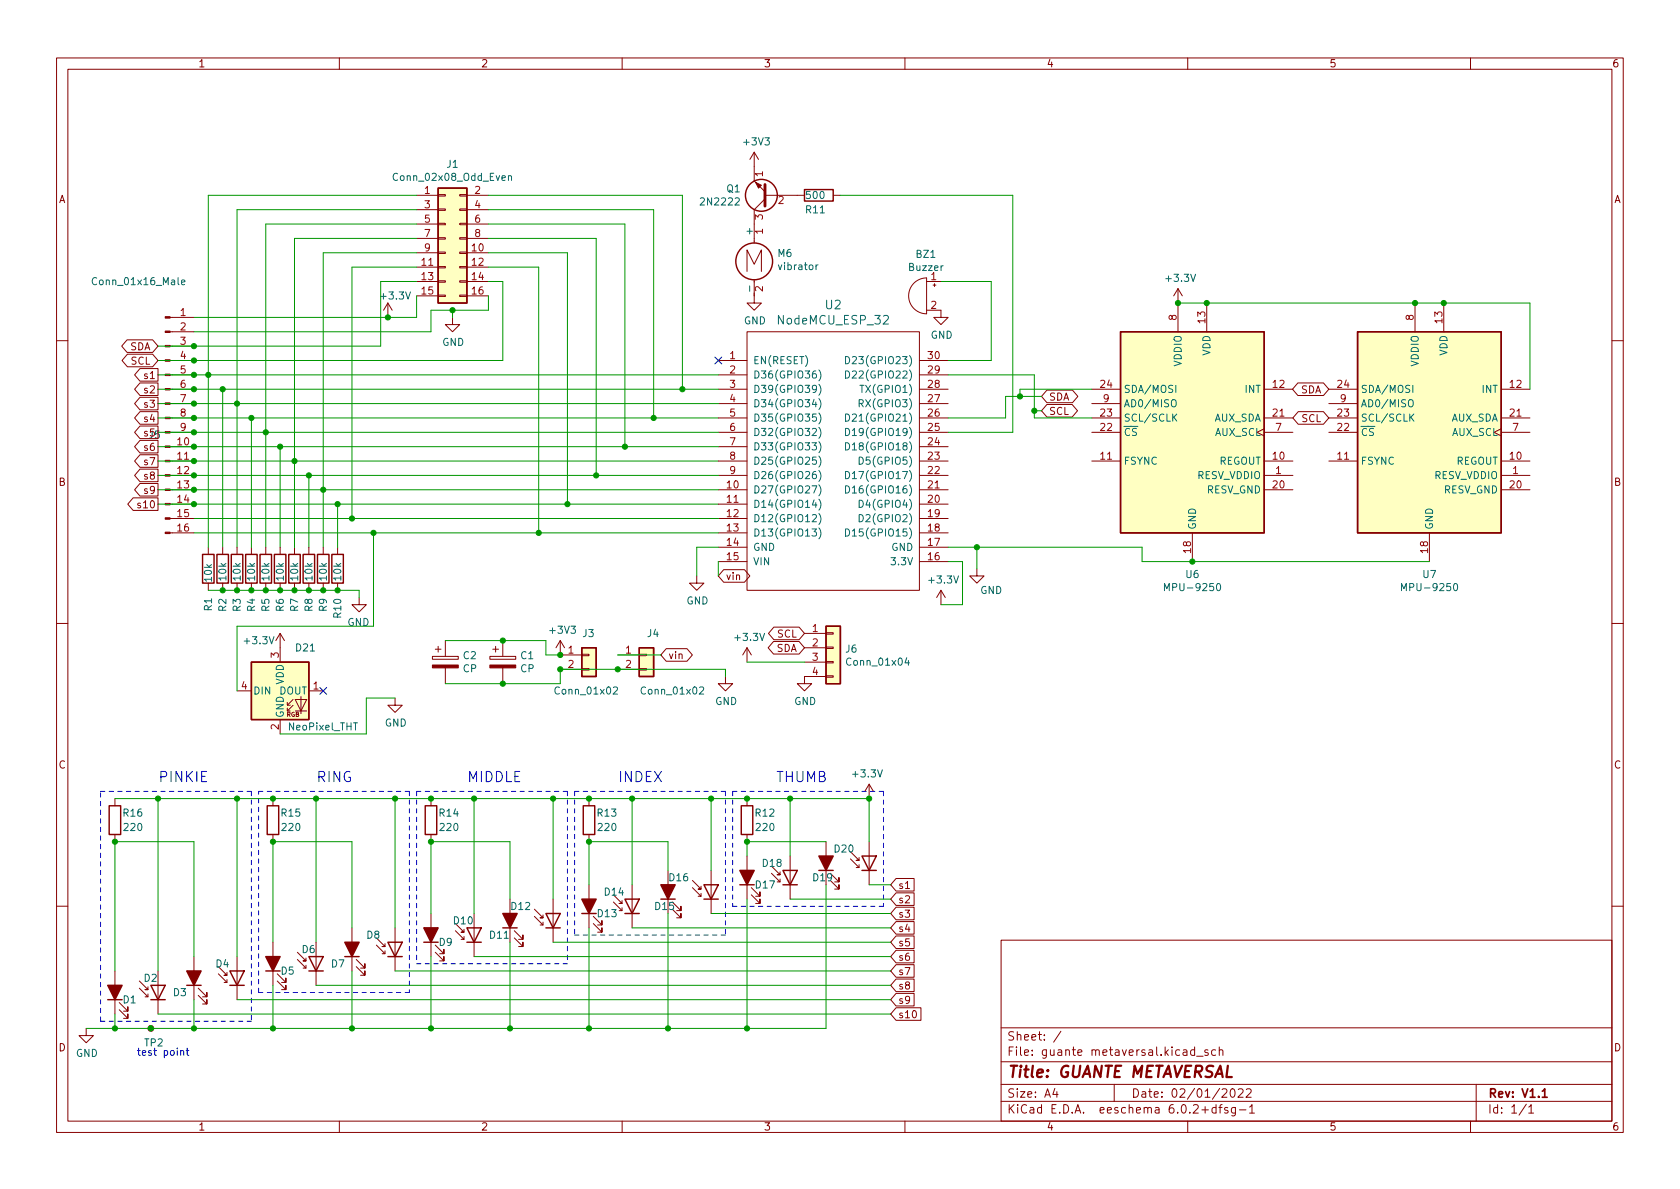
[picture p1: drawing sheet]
<svg xmlns="http://www.w3.org/2000/svg" width="297mm" height="210mm" viewBox="0 0 297 210" stroke-linecap="round" stroke-linejoin="round" font-family="sans-serif">
<g fill="none" stroke="#840000" stroke-width=".18">
<path d="M10 10.2h277v190.1h-277zM12 12.2h273v186.1h-273zM60 10.2v2M110 10.2v2M160 10.2v2M210 10.2v2M260 10.2v2M73.7 34.5h3.8M73.7 37.1h3.8M73.7 39.6h3.8M77.5 39.5h1.2v.2h-1.2zM77.5 37h1.2v.2h-1.2z"/>
<path d="M77.5 34.4h1.2v.3h-1.2zM81.3 39.5h1.2v.2h-1.2zM81.3 37h1.2v.2h-1.2zM81.3 34.4h1.2v.3h-1.2zM82.5 34.5h3.9M82.5 37.1h3.9M82.5 39.6h3.9M133.3 26.9v5.1l2 1.9M133.3 26.9l-.7 1.3M133.3 26.9l.8 1.3M135.3 34.5h6.9M135.3 35.2l-2 1.9v5.9"/>
<path d="M147.3 34.5h1.3M30.1 58.7h4.2M30.1 56.1h4.2M68.6 53.6l-.8 1.3M68.6 53.6v2.5M68.6 53.6l.7 1.3M73.7 49.8h3.8M73.7 44.7h3.8M73.7 47.2h3.8M73.7 52.3h3.8M73.7 42.2h3.8M77.5 52.2h1.2v.2h-1.2z"/>
<path d="M77.5 49.7h1.2v.2h-1.2zM77.5 47.1h1.2v.3h-1.2zM77.5 44.6h1.2v.2h-1.2zM77.5 42h1.2v.3h-1.2zM80 56.1v1.3h1.3l-1.3 1.3-1.3-1.3h1.3M81.3 52.2h1.2v.2h-1.2zM81.3 49.7h1.2v.2h-1.2zM81.3 47.1h1.2v.3h-1.2zM81.3 44.6h1.2v.2h-1.2zM81.3 42h1.2v.3h-1.2zM82.5 49.8h3.9M82.5 44.7h3.9"/>
<path d="M82.5 47.2h3.9M82.5 52.3h3.9M82.5 42.2h3.9M132.1 58.7h30.5v45.7h-30.5zM132.1 48v-3.8l1.2 2.5 1.3-2.5v3.8M133.3 49.5v4.1h1.3l-1.3 1.3-1.2-1.3h1.2M161.6 50.1a3.2 3.2 0 0 1 2.2-1v6.4a3.2 3.2 0 0 1-2.9-2 3.2 3.2 0 0 1 .7-3.4zM163.8 54.9h2.6v1.2h1.2l-1.2 1.3-1.3-1.3h1.3M163.8 49.8h2.6M165 50.4h.5M165.2 50.2v.5M208.3 51v7.7"/>
<path d="M208.3 51l-.8 1.3M208.3 51l.7 1.3M213.4 53.6v5.1M250.2 53.6v5.1M255.3 53.6v5.1M10 60.2h2M22.5 60.1h4.5l.9 1.1-.9 1.1h-4.5l-1-1.1zM22.5 62.6h4.5l.9 1.1-.9 1.2h-4.5l-.9-1.2zM24.7 77.9h3.2v2.2h-3.2l-.9-1.1zM24.7 72.8h3.2v2.2h-3.2l-.9-1.1zM24.7 65.2h3.2v2.2h-3.2l-.9-1.1zM24.7 67.7h3.2v2.2h-3.2l-.9-1.1z"/>
<path d="M24.7 75.3h3.2v2.3h-3.2l-.9-1.2zM24.7 70.3h3.2v2.2h-3.2l-.9-1.1zM30.1 68.8h4.2M30.1 73.9h4.2M30.1 76.4h4.2M30.1 71.4h4.2M30.1 79h4.2M30.1 66.3h4.2M30.1 63.7h4.2M30.1 61.2h4.2M127 68.8h5.1M127 73.9h5.1"/>
<path d="M127 76.4h5.1M127 71.4h5.1M127 79h5.1M127 66.3h5.1M127 63.7h5.1M162.6 68.8h5M162.6 73.9h5M162.6 76.4h5M162.6 71.4h5M162.6 79h5M162.6 66.3h5M162.6 63.7h5"/>
<path d="M185.1 71.5h4.5l.9 1.1-.9 1.1h-4.5l-1-1.1zM185.1 69h4.5l1 1.1-1 1.1h-4.5l-1-1.1zM193 68.8h5.1M193 73.9h5.1M193 76.4h5.1M193 71.4h5.1M223.5 75.8l-1.3 .6 1.3 .7M223.5 68.8h5.1M223.5 73.9h5.1M223.5 76.4h5.1M229.5 67.7h4.5l.9 1.1-.9 1.1h-4.5l-1-1.1zM229.5 72.8h4.5l.9 1.1-.9 1.1h-4.5l-.9-1.1z"/>
<path d="M234.9 68.8h5.1M234.9 73.9h5.1M234.9 76.4h5.1M234.9 71.4h5.1M265.4 75.8l-1.2 .6 1.2 .7M265.4 68.8h5.1M265.4 73.9h5.1M265.4 76.4h5.1M285 60.2h2M23.5 88h4.4v2.3h-4.4l-.9-1.2zM24.7 85.5h3.2v2.2h-3.2l-.9-1.1zM24.7 80.4h3.2v2.2h-3.2l-.9-1.1z"/>
<path d="M24.7 83h3.2v2.2h-3.2l-.9-1.1zM30.1 84.1h4.2M30.1 81.5h4.2M30.1 86.6h4.2M30.1 94.2h4.2M30.1 91.7h4.2M30.1 89.1h4.2M36.8 96.8v1.2M39.4 96.8v1.2M41.9 96.8v1.2M44.4 96.8v1.2M47 96.8v1.2"/>
<path d="M49.5 96.8v1.2M52.1 96.8v1.2M54.6 96.8v1.2M57.1 96.8v1.2M59.7 96.8v1.2M127 84.1h5.1M127 81.5h5.1M127 86.6h5.1M127 94.2h5.1M127 91.7h5.1M127 89.1h5.1M127 96.8h5.1"/>
<path d="M127 99.3h5.1M162.6 84.1h5M162.6 81.5h5M162.6 86.6h5M162.6 94.2h5M162.6 91.7h5M162.6 89.1h5M162.6 96.8h5M162.6 99.3h5M193 81.5h5.1M210.8 94.2v5.1M223.5 84.1h5.1"/>
<path d="M223.5 81.5h5.1M223.5 86.6h5.1M234.9 81.5h5.1M252.7 94.2v5.1M265.4 84.1h5.1M265.4 81.5h5.1M265.4 86.6h5.1M10 110.2h2M36.8 103.1v1.3M39.4 103.1v1.3M41.9 103.1v1.3M44.4 103.1v1.3"/>
<path d="M47 103.1v1.3M49.5 103.1v1.3M49.5 112v5.1M49.5 112l-.7 1.3M49.5 112l.8 1.3M52.1 103.1v1.3M54.6 103.1v1.3M57.1 103.1v1.3M59.7 103.1v1.3M63.5 105.7v1.2h-1.3l1.3 1.3 1.3-1.3h-1.3M76.5 116.1h4.5v.5h-4.5zM77 114.8h1"/>
<path d="M77.5 114.3v1M78.7 113.3v2.8M78.7 118.1v2.8M86.6 116.1h4.6v.5h-4.6zM87.1 114.8h1M87.6 114.3v1M88.9 113.3v2.8M88.9 118.1v2.8M99.1 113.3v2.5h3.8M99.1 118.4h3.8M99.1 113.3l-.8 1.2M99.1 113.3l.7 1.2"/>
<path d="M102.9 118.2h1.2v.3h-1.2zM102.9 115.7h1.2v.2h-1.2zM109.2 115.8h3.8M109.2 118.4h3.8M113 118.2h1.3v.3h-1.3zM113 115.7h1.3v.2h-1.3zM117.8 114.7h3.7l.9 1.1-.9 1.1h-3.7l-1-1.1zM123.2 101.8v1.3h1.3l-1.3 1.3-1.3-1.3h1.3M128 100.7h3.6l1 1.1-1 1.2h-3.6l-1-1.2zM128.3 119.6v1.3h1.2l-1.2 1.3-1.3-1.3h1.3M132.1 114.5l-.8 1.3M132.1 114.5v2.6"/>
<path d="M132.1 114.5l.7 1.3M136.8 113.4h4.5l.9 1.1-.9 1.2h-4.5l-1-1.2zM136.8 110.9h4.5l.9 1.1-.9 1.1h-4.5l-.9-1.1zM142.2 112h3.8M142.2 114.5h3.8M142.2 117.1h3.8M146 119.5h1.3v.3h-1.3zM146 117h1.3v.2h-1.3zM146 114.4h1.3v.3h-1.3zM146 111.9h1.3v.2h-1.3zM146 119.6h-3.8v1.3h1.3l-1.3 1.3-1.2-1.3h1.2M166.4 104.4l-.8 1.3"/>
<path d="M166.4 104.4v2.5M166.4 104.4l.7 1.3M172.7 100.6v1.2h1.3l-1.3 1.3-1.3-1.3h1.3M285 110.2h2M41.9 122.2h2.5M49.5 127.2v2.6M50.8 124.7h.5M51.8 124.7l-1 1v-.5M51.8 123.7l-1 1v-.5M52.2 123.7h2l-1 2zM52.2 125.7h2M53.2 123.2v3"/>
<path d="M54.6 122.2h2.5M69.8 123.4v1.3h1.3l-1.3 1.3-1.2-1.3h1.2M153.7 138.7v2.5M153.7 138.7l.7 1.2M153.7 138.7l-.8 1.2M20.3 141.2v1.3M20.3 147.6v1.2M48.3 141.2v1.3M48.3 147.6v1.2M76.2 141.2v1.3M76.2 147.6v1.2M90.2 159v7.6"/>
<path d="M97.8 159v7.6M104.1 141.2v1.3M104.1 147.6v1.2M104.1 156.5v7.6M108.5 159.5l1.5 1.5h-.5M108.5 158.2l1.5 1.6h-.5h.5v-.5M111.8 156.5v7.6M118.1 153.9v7.6M118.9 159.5l1.5 1.5v-.7v.7h-.8M122.4 157l1.6 1.5h-.6M122.4 155.7l1.6 1.5h-.6h.6v-.5M124 158v.5"/>
<path d="M125.7 153.9v7.6M132.1 141.2v1.3M132.1 147.6v1.2M132.1 151.4v7.6M132.8 158.2l1.6 1.6v-.8v.8h-.8M132.8 157l1.6 1.5v-.8v.8h-.8M136.4 154.4l1.5 1.6h-.5M136.4 153.2l1.5 1.5h-.5h.5v-.5M137.9 155.4v.6M139.7 151.4v7.6M146 148.8v7.7M146.8 155.7l1.5 1.5v-.7v.7h-.7"/>
<path d="M146.8 154.4l1.5 1.6v-.8v.8h-.7M150.4 151.9l1.5 1.5h-.5M150.4 150.6l1.5 1.5h-.5h.5v-.5M151.9 152.9v.5M153.7 148.8v7.7M158.4 157.9h3.2v2.2h-3.2l-.9-1.1zM158.4 155.3h3.2v2.3h-3.2l-.9-1.1zM10 160.2h2M20.3 171.7v7.6M21.1 178.6l1.5 1.5v-.8v.8h-.8M21.1 177.3l1.5 1.5v-.8v.8h-.8M24.6 174.7l1.6 1.6h-.5"/>
<path d="M24.6 173.5l1.6 1.5h-.5h.5v-.5M26.2 175.8v.5M27.9 171.7v7.6M34.3 169.2v7.6M35.1 176l1.5 1.5v-.7v.7h-.8M35.1 174.7l1.5 1.6v-.8v.8h-.8M38.6 172.2l1.5 1.5h-.5M38.6 170.9l1.5 1.6h-.5h.5v-.5M40.1 173.2v.5M41.9 169.2v7.6M48.3 166.6v7.6M49 173.5l1.5 1.5v-.8v.8h-.7"/>
<path d="M49 172.2l1.5 1.5v-.7v.7h-.7M52.6 169.7l1.5 1.5h-.5M52.6 168.4l1.5 1.5h-.5h.5v-.5M54.1 170.7v.5M55.9 166.6v7.6M62.2 164.1v7.6M63 170.9l1.5 1.6v-.8v.8h-.7M63 169.7l1.5 1.5v-.8v.8h-.7M66.5 167.1l1.6 1.6h-.5M66.5 165.9l1.6 1.5h-.5h.5v-.5M68.1 168.1v.6M69.8 164.1v7.6"/>
<path d="M76.2 161.5v7.7M77 168.4l1.5 1.5v-.7v.7h-.8M77 167.1l1.5 1.6v-.8v.8h-.8M80.5 164.6l1.5 1.5h-.5M80.5 163.3l1.5 1.5h-.5h.5v-.5M82 165.6v.5M83.8 161.5v7.7M90.9 165.9l1.6 1.5v-.8v.8h-.8M90.9 164.6l1.6 1.5v-.8v.8h-.8M94.5 162l1.5 1.6h-.5M94.5 160.8l1.5 1.5h-.5h.5v-.5M96 163.1v.5"/>
<path d="M104.9 163.3l1.5 1.5v-.7v.7h-.7M104.9 162l1.5 1.6v-.8v.8h-.7M110 160.5v.5M118.9 160.8l1.5 1.5v-.8v.8h-.8M158.4 165.5h3.2v2.2h-3.2l-.9-1.1zM158.4 163h3.2v2.2h-3.2l-.9-1.1zM158.4 168h3.2v2.3h-3.2l-.9-1.1zM158.4 160.4h3.2v2.2h-3.2l-.9-1.1zM158.4 178.2h4.4v2.2h-4.4l-.9-1.1zM158.4 170.6h3.2v2.2h-3.2l-.9-1.1zM158.4 173.1h3.2v2.2h-3.2l-.9-1.1zM158.4 175.7h3.2v2.2h-3.2l-.9-1.1z"/>
<path d="M177 166.3h108v32h-108zM285 160.2h2M15.2 181.9v1.2h1.3l-1.3 1.3-1.2-1.3h1.2M26.7 181.9h.1M60 198.3v2M110 198.3v2M160 198.3v2M177 194.8h108M177 191.8h108M177 187.8h108M177 181.8h108M186.5 192.5l-.4 1h1"/>
<path d="M186.9 193v1M187.6 182.4l-1.3 1.9M197 191.8v3M210 198.3v2M211.2 185.7l-.4-.1-.3 .3v.4l.1 .3h.6M211.2 185.1v1.5M211.6 186.8h1.1M213.6 185.7l-.4-.1-.2 .2 .1 .3 .5 .1v.4h-.6M214.9 185.7l-.4-.1-.3 .3v.4l.2 .3h.5M215 195.9l-.4-.1-.3 .3v.4l.1 .3h.6M215 195.3v1.5M215.5 195.8h.6"/>
<path d="M215.6 185.8l.2-.2 .3 .1 .1 .9M215.6 185.1v1.5M216.1 192.7l.5-.2 .3 .2v.3l-.9 1h.9M216.1 195.3l-.4 .2v1.3M217.1 195.9l-.4-.1-.2 .2 .1 .3 .5 .1v.4h-.6M217.7 192.6l.2-.1a.81 .81 0 0 1 .5 .7 .81 .81 0 0 1-.3 .8h-.1a.81 .81 0 0 1-.6-.6 .81 .81 0 0 1 .3-.8zM218.4 195.8v1.2l-.3 .3h-.3M218.4 195.9l-.4-.1-.3 .3v.4l.2 .3h.5M218.9 192.7l.6-.2 .2 .2 .1 .3-.9 1h.9M219.1 196.3h1.2M220.4 192.7l.5-.2 .2 .2 .1 .3-.9 1h.9M220.9 195.8l.5-.5v1.5"/>
<path d="M220.9 196.8h.9M260 198.3v2M261 191.8v6.5M269.9 195.3l-1.3 1.9M270.3 195.8l.4-.5v1.5M270.3 196.8h.9"/>
<circle cx="26.7" cy="181.9" r=".51"/>
</g>
<path d="M272.7 193l.4-.5v1.5M272.7 194h.9" fill="none" stroke="#840000" stroke-width=".3"/>
<g fill="#ffffc2" stroke="#ffffc2" stroke-width=".18">
<path d="M113 114.5h2.6v5.1h-2.6z"/>
<path d="M240 58.7h25.4v35.5h-25.4z"/>
<path d="M198.1 58.7h25.4v35.5h-25.4z"/>
<path d="M102.9 114.5h2.5v5.1h-2.5z"/>
<path d="M44.4 117.1h10.2v10.1h-10.2z"/>
<path d="M77.5 33.3h5v20.3h-5z"/>
<path d="M146 110.7h2.6v10.2h-2.6z"/>
</g>
<g fill="none" stroke="#840000" stroke-width=".25">
<path d="M77.5 33.3h5v20.3h-5zM142.2 33.5h5.1v2.1h-5.1zM198.1 58.7h25.4v35.5h-25.4zM240 58.7h25.4v35.5h-25.4zM35.8 98h2v5.1h-2zM38.4 98h2v5.1h-2zM40.9 98h2v5.1h-2zM43.4 98h2.1v5.1h-2.1zM46 98h2v5.1h-2zM48.5 98h2v5.1h-2zM51.1 98h2v5.1h-2zM53.6 98h2v5.1h-2z"/>
<path d="M56.1 98h2.1v5.1h-2.1zM58.7 98h2v5.1h-2zM44.4 117.1h10.2v10.1h-10.2zM102.9 114.5h2.5v5.1h-2.5zM113 114.5h2.6v5.1h-2.6zM146 110.7h2.6v10.2h-2.6zM19.3 142.5h2v5.1h-2zM47.2 142.5h2.1v5.1h-2.1zM75.2 142.5h2v5.1h-2zM103.1 142.5h2.1v5.1h-2.1zM110.5 159h2.5l-1.2 2.5zM116.8 159h2.6"/>
<path d="M124.5 156.5h2.5l-1.3 2.5zM124.5 159h2.5M130.8 156.5h2.5M131.1 142.5h2v5.1h-2zM138.4 153.9h2.6l-1.3 2.6zM138.4 156.5h2.6M144.8 153.9h2.5M152.4 151.4h2.5l-1.2 2.5zM152.4 153.9h2.5M19 176.8h2.6M26.7 174.2h2.5l-1.3 2.6zM26.7 176.8h2.5"/>
<path d="M33 174.2h2.6M40.6 171.7h2.6l-1.3 2.5zM40.6 174.2h2.6M47 171.7h2.5M54.6 169.2h2.5l-1.2 2.5zM54.6 171.7h2.5M61 169.2h2.5M68.6 166.6h2.5l-1.3 2.6zM68.6 169.2h2.5M74.9 166.6h2.6M82.5 164.1h2.6l-1.3 2.5zM82.5 166.6h2.6"/>
<path d="M88.9 164.1h2.5M96.5 161.5h2.6l-1.3 2.6zM96.5 164.1h2.6M102.9 161.5h2.5M110.5 161.5h2.5"/>
<circle cx="134.6" cy="34.5" r="2.82"/>
<circle cx="133.3" cy="46.2" r="3.3"/>
</g>
<g fill="none" stroke="#006464" stroke-width=".18">
<path d="M89.9 31.2l.2-.1h.3v.8M89.9 31.1v.8M32.1 49.9l.6-.1-.1-.2-.3-.1-.2 .2 .1 .6h.4M144.6 46.8l-.3 .3M28.1 76.2h-.6v.6l.1-.1 .5 .1 .1 .1-.1 .5-.2 .1-.4-.1M143.9 70.6l-.3 .9h.8M144.8 65.4a1.46 1.46 0 0 1 0 1.9M144.8 68a1.46 1.46 0 0 1 0 1.9M144.8 70.5a1.46 1.46 0 0 1 0 1.9M144.8 73a1.46 1.46 0 0 1 0 2M144.8 75.6a1.46 1.46 0 0 1 0 1.9M144.8 78.1a1.46 1.46 0 0 1 0 1.9"/>
<path d="M149.5 78.3a.64 .64 0 0 1 .7 .6 .64 .64 0 0 1-.7 .7zM149.5 75.8a.64 .64 0 0 1 .7 .6 .64 .64 0 0 1-.7 .6zM149.5 73.2a.64 .64 0 0 1 .7 .6 .64 .64 0 0 1-.7 .7zM149.5 65.6a.64 .64 0 0 1 .7 .6 .64 .64 0 0 1-.7 .7zM149.5 63.1a.64 .64 0 0 1 .7 .6 .64 .64 0 0 1-.7 .6zM151.9 71.3h.6l.1-.2v-.3l-.7-.1v1.2M152 68.1h.8M207.2 70.9l.2-.2a.43 .43 0 0 1 .6 .4v.4a.42 .42 0 0 1-.5 .5 .42 .42 0 0 1-.4-.5zM207.5 73.8l.6 .7M207.9 68.1v1.3M208.1 73.2l-.7 .7M249.1 70.9l.2-.2a.43 .43 0 0 1 .6 .4v.4a.42 .42 0 0 1-.5 .5 .42 .42 0 0 1-.4-.5z"/>
<path d="M249.4 73.8l.6 .7M249.8 68.1v1.3M250 73.2l-.7 .7M143.6 85.9h.8l-.5 1.3M143.9 88.4l-.3 .9h.8M144.8 85.7a1.46 1.46 0 0 1 0 2M144.8 88.3a1.46 1.46 0 0 1 0 1.9M144.8 90.8a1.46 1.46 0 0 1 0 1.9M144.8 93.4a1.46 1.46 0 0 1 0 1.9M144.8 80.7a1.46 1.46 0 0 1 0 1.9M144.8 83.2a1.46 1.46 0 0 1 0 1.9M149.5 93.5a.64 .64 0 0 1 .7 .7 .64 .64 0 0 1-.7 .6z"/>
<path d="M149.5 85.9a.64 .64 0 0 1 .7 .6 .64 .64 0 0 1-.7 .7zM149.5 83.4a.64 .64 0 0 1 .7 .6 .64 .64 0 0 1-.7 .6zM151.9 91a.64 .64 0 0 1 .7 .6 .64 .64 0 0 1-.7 .7zM151.9 88.5a.64 .64 0 0 1 .7 .6 .64 .64 0 0 1-.7 .6zM151.9 80.8a.64 .64 0 0 1 .7 .7 .64 .64 0 0 1-.7 .6zM160.3 116.3l-.3 .9h.8M160.6 116.8v.8M205.9 104.5v-1.3l.4 .9 .4-.9v1.3M215.2 103.3l.2-.1a.68 .68 0 0 1 .4 .6 .68 .68 0 0 1-.4 .7l-.2-.2-.1-.3zM247.8 104.5v-1.3l.4 .9 .4-.9v1.3M257.1 103.3l.2-.1a.68 .68 0 0 1 .4 .6 .68 .68 0 0 1-.4 .7l-.2-.2-.1-.3zM108.5 121.6l.4-.1 .3 .3-.8 .9h.8"/>
<path d="M123.7 121.6l.5-.1 .2 .3-.8 .9h.8"/>
</g>
<g fill="#840000" stroke="#840000" stroke-width=".25">
<path d="M61 166.6h2.5l-1.3 2.6z"/>
<path d="M47 169.2h2.5l-1.2 2.5z"/>
<path d="M130.8 153.9h2.5l-1.2 2.6z"/>
<path d="M116.8 156.5h2.6l-1.3 2.5z"/>
<path d="M74.9 164.1h2.6l-1.3 2.5z"/>
<path d="M88.9 161.5h2.5l-1.2 2.6z"/>
<path d="M102.9 159h2.5l-1.3 2.5z"/>
<path d="M144.8 151.4h2.5l-1.3 2.5z"/>
<path d="M33 171.7h2.6l-1.3 2.5z"/>
<path d="M19 174.2h2.6l-1.3 2.6z"/>
</g>
<g fill="#840000" stroke="#840000" stroke-width=".18">
<path d="M76.5 117.6h4.5v.5h-4.5z"/>
<path d="M29.2 94.1h.9v.3h-.9z"/>
<path d="M29.2 91.6h.9v.2h-.9z"/>
<path d="M29.2 89h.9v.3h-.9z"/>
<path d="M29.2 86.5h.9v.2h-.9z"/>
<path d="M29.2 83.9h.9v.3h-.9z"/>
<path d="M29.2 81.4h.9v.3h-.9z"/>
<path d="M29.2 78.9h.9v.2h-.9z"/>
<path d="M29.2 76.3h.9v.3h-.9z"/>
<path d="M29.2 73.8h.9v.2h-.9z"/>
<path d="M29.2 71.2h.9v.3h-.9z"/>
<path d="M29.2 68.7h.9v.3h-.9z"/>
<path d="M29.2 66.2h.9v.2h-.9z"/>
<path d="M29.2 63.6h.9v.3h-.9z"/>
<path d="M29.2 61.1h.9v.2h-.9z"/>
<path d="M29.2 58.5h.9v.3h-.9z"/>
<path d="M29.2 56h.9v.3h-.9z"/>
<path d="M133.6 32.3l1 .5-.5 .5z"/>
<path d="M86.6 117.6h4.6v.5h-4.6z"/>
</g>
<path d="M135.3 32.6v3.8" fill="none" stroke="#840000" stroke-width=".51"/>
<path d="M31.9 185.9l.2-.1h.3l.1 .8M31.9 185.8v.8M32.9 185.8h.5M33.1 185.3v1.1l.3 .2" fill="none" stroke="#0000c2" stroke-width=".18"/>
<g fill="none" stroke="#0000c2" stroke-width=".18" stroke-dasharray=".8 .8">
<path d="M17.8 139.9h26.6M44.4 139.9v40.7M45.7 139.9h26.7M72.4 139.9v35.6M73.7 139.9h26.6M73.7 139.9v30.5M100.3 139.9v30.5M101.6 139.9h26.7M101.6 139.9v25.4M128.3 139.9v25.4M129.5 139.9h26.7M129.5 139.9v20.4"/>
<path d="M156.2 139.9v20.4M45.7 175.5v-35.6M45.7 175.5h26.7M73.7 170.4h26.6M101.6 165.3h26.7M129.5 160.3h26.7M17.8 180.6v-40.7M17.8 180.6h26.6"/>
</g>
<g fill="none" stroke="#009600" stroke-width=".18">
<path d="M73.7 37.1h-31.8v59.7M73.7 39.6h-26.7v57.2M73.7 34.5h-36.9v62.3M86.4 37.1h29.2v36.8M86.4 39.6h24.1v39.4M86.4 34.5h34.2v34.3M148.6 34.5h30.5v41.9h-11.5M73.7 47.2h-11.5v44.5M73.7 44.7h-16.6v52.1M73.7 42.2h-21.6v54.6M73.7 49.8h-6.4v11.4h-39.4M73.7 52.3v3.8h-39.4"/>
<path d="M80 54.9v1.2M86.4 52.3v2.6h-10.2v3.8h-41.9M86.4 49.8h2.5v13.9h-61M86.4 42.2h19v41.9M86.4 44.7h13.9v44.4M86.4 47.2h8.8v47M166.4 49.8h8.9v13.9h-7.7M208.3 53.6h62.2v15.2M27.9 79h99.1M27.9 73.9h99.1M27.9 76.4h99.1M27.9 66.3h99.1"/>
<path d="M27.9 68.8h99.1M27.9 71.4h99.1M39.4 68.8v28M44.4 73.9v22.9M49.5 79v17.8M167.6 66.3h15.3v7.6h10.1M182.9 72.6h1.2M184.1 70.1h-6.3v3.8h-10.2M193 68.8h-12.7v1.3M27.9 86.6h99.1M27.9 89.1h99.1M27.9 84.1h99.1"/>
<path d="M27.9 81.5h99.1M34.3 91.7h92.7M34.3 94.2h92.7M54.6 84.1v12.7M59.7 89.1v7.7M66 94.2v16.5h-24.1v11.5M127 96.8h-3.8v5M127 99.3v2.5M167.6 96.8h34.3v2.5h50.8M167.6 99.3h2.6v7.6h-3.8M172.7 96.8v3.8M36.8 104.4h26.7v1.3"/>
<path d="M78.7 113.3h17.8v2.5h2.6M109.2 115.8h7.6M128.3 119.6v-1.2h-29.2v2.5h-20.4M132.1 117.1h10.1M69.8 123.4h-5v6.4h-15.3M20.3 141.2h133.4v7.6M27.9 141.2v30.5M41.9 141.2v28M55.9 141.2v25.4M69.8 141.2v22.9M83.8 141.2v20.3M90.2 159v-10.2h-14v12.7"/>
<path d="M97.8 141.2v17.8M111.8 141.2v15.3M118.1 153.9v-5.1h-14v7.7M125.7 141.2v12.7M132.1 159v22.9M139.7 159h17.8M139.7 141.2v10.2M146 156.5v25.4h-130.8M146 148.8h-13.9v2.6M153.7 156.5h3.8M20.3 179.3v2.6M27.9 179.3h129.6"/>
<path d="M34.3 169.2v-20.4h-14v22.9M34.3 176.8v5.1M41.9 176.8h115.6M48.3 174.2v7.7M55.9 174.2h101.6M62.2 164.1v-15.3h-13.9v17.8M62.2 171.7v10.2M69.8 171.7h87.7M76.2 169.2v12.7M83.8 169.2h73.7M90.2 166.6v15.3M97.8 166.6h59.7"/>
<path d="M104.1 164.1v17.8M111.8 164.1h45.7M118.1 161.5v20.4M125.7 161.5h31.8"/>
</g>
<path d="M126.4 63.1l1.2 1.3M127.6 63.1l-1.2 1.3M56.5 121.6l1.3 1.2M57.8 121.6l-1.3 1.2" fill="none" stroke="#000084" stroke-width=".18"/>
<g fill="#009600" stroke="#009600" stroke-width=".18">
<circle cx="57.1" cy="104.4" r=".46"/>
<circle cx="54.6" cy="104.4" r=".46"/>
<circle cx="52.1" cy="104.4" r=".46"/>
<circle cx="49.5" cy="104.4" r=".46"/>
<circle cx="47" cy="104.4" r=".46"/>
<circle cx="44.4" cy="104.4" r=".46"/>
<circle cx="41.9" cy="104.4" r=".46"/>
<circle cx="59.7" cy="104.4" r=".46"/>
<circle cx="39.4" cy="104.4" r=".46"/>
<circle cx="34.3" cy="71.4" r=".46"/>
<circle cx="34.3" cy="66.3" r=".46"/>
<circle cx="34.3" cy="63.7" r=".46"/>
<circle cx="34.3" cy="68.8" r=".46"/>
<circle cx="39.4" cy="68.8" r=".46"/>
<circle cx="36.8" cy="66.3" r=".46"/>
<circle cx="41.9" cy="71.4" r=".46"/>
<circle cx="34.3" cy="61.2" r=".46"/>
<circle cx="88.9" cy="120.9" r=".46"/>
<circle cx="88.9" cy="113.3" r=".46"/>
<circle cx="100.3" cy="89.1" r=".46"/>
<circle cx="99.1" cy="118.4" r=".46"/>
<circle cx="99.1" cy="115.8" r=".46"/>
<circle cx="80" cy="54.9" r=".46"/>
<circle cx="95.2" cy="94.2" r=".46"/>
<circle cx="105.4" cy="84.1" r=".46"/>
<circle cx="120.6" cy="68.8" r=".46"/>
<circle cx="115.6" cy="73.9" r=".46"/>
<circle cx="110.5" cy="79" r=".46"/>
<circle cx="34.3" cy="81.5" r=".46"/>
<circle cx="34.3" cy="84.1" r=".46"/>
<circle cx="34.3" cy="79" r=".46"/>
<circle cx="34.3" cy="73.9" r=".46"/>
<circle cx="44.4" cy="73.9" r=".46"/>
<circle cx="47" cy="76.4" r=".46"/>
<circle cx="34.3" cy="86.6" r=".46"/>
<circle cx="34.3" cy="89.1" r=".46"/>
<circle cx="34.3" cy="76.4" r=".46"/>
<circle cx="180.3" cy="70.1" r=".46"/>
<circle cx="182.9" cy="72.6" r=".46"/>
<circle cx="49.5" cy="79" r=".46"/>
<circle cx="68.6" cy="56.1" r=".46"/>
<circle cx="52.1" cy="81.5" r=".46"/>
<circle cx="54.6" cy="84.1" r=".46"/>
<circle cx="57.1" cy="86.6" r=".46"/>
<circle cx="66" cy="94.2" r=".46"/>
<circle cx="59.7" cy="89.1" r=".46"/>
<circle cx="62.2" cy="91.7" r=".46"/>
<circle cx="97.8" cy="141.2" r=".46"/>
<circle cx="83.8" cy="141.2" r=".46"/>
<circle cx="132.1" cy="141.2" r=".46"/>
<circle cx="125.7" cy="141.2" r=".46"/>
<circle cx="104.1" cy="141.2" r=".46"/>
<circle cx="109.2" cy="118.4" r=".46"/>
<circle cx="111.8" cy="141.2" r=".46"/>
<circle cx="104.1" cy="148.8" r=".46"/>
<circle cx="208.3" cy="53.6" r=".46"/>
<circle cx="213.4" cy="53.6" r=".46"/>
<circle cx="255.3" cy="53.6" r=".46"/>
<circle cx="250.2" cy="53.6" r=".46"/>
<circle cx="172.7" cy="96.8" r=".46"/>
<circle cx="210.8" cy="99.3" r=".46"/>
<circle cx="132.1" cy="181.9" r=".46"/>
<circle cx="153.7" cy="141.2" r=".46"/>
<circle cx="132.1" cy="148.8" r=".46"/>
<circle cx="139.7" cy="141.2" r=".46"/>
<circle cx="48.3" cy="181.9" r=".46"/>
<circle cx="62.2" cy="181.9" r=".46"/>
<circle cx="69.8" cy="141.2" r=".46"/>
<circle cx="48.3" cy="148.8" r=".46"/>
<circle cx="55.9" cy="141.2" r=".46"/>
<circle cx="41.9" cy="141.2" r=".46"/>
<circle cx="48.3" cy="141.2" r=".46"/>
<circle cx="90.2" cy="181.9" r=".46"/>
<circle cx="76.2" cy="181.9" r=".46"/>
<circle cx="104.1" cy="181.9" r=".46"/>
<circle cx="118.1" cy="181.9" r=".46"/>
<circle cx="76.2" cy="141.2" r=".46"/>
<circle cx="76.2" cy="148.8" r=".46"/>
<circle cx="20.3" cy="148.8" r=".46"/>
<circle cx="27.9" cy="141.2" r=".46"/>
<circle cx="34.3" cy="181.9" r=".46"/>
<circle cx="20.3" cy="181.9" r=".46"/>
<circle cx="26.7" cy="181.9" r=".46"/>
</g>
<text font-size="2.8" fill="#840000" x="178" y="190.6">Title: GUANTE METAVERSAL</text>
<g font-size="2.5" fill="#0000c2">
<text x="27.9" y="138.3">PINKIE</text>
<text x="55.9" y="138.3">RING</text>
<text x="82.5" y="138.3">MIDDLE</text>
<text x="109.2" y="138.3">INDEX</text>
<text x="137.2" y="138.3">THUMB</text>
</g>
<g font-size="2.1" fill="#006464">
<text x="137.8" y="57.4">NodeMCU_ESP_32</text>
<text x="146" y="54.7">U2</text>
</g>
<g font-size="2.1" fill="#840000">
<text x="178" y="184">Sheet: /</text>
<text x="178" y="186.7">File: guante metaversal.kicad_sch</text>
<text x="178" y="196.9">KiCad E.D.A. eeschema 6.0.2+dfsg-1</text>
<text x="178" y="194.1">Size: A4</text>
<text x="200" y="194.1">Date: 02/01/2022</text>
<text x="263" y="194.1">Rev: V1.1</text>
<text x="263" y="196.9">Id: 1/1</text>
</g>
<g font-size="1.8" fill="#840000">
<text x="35" y="11.9">1</text>
<text x="85" y="11.9">2</text>
<text x="135" y="11.9">3</text>
<text x="185" y="11.9">4</text>
<text x="235" y="11.9">5</text>
<text x="285" y="11.9">6</text>
<text x="10.3" y="35.9">A</text>
<text x="285.3" y="35.9">A</text>
<text x="22.9" y="61.9">SDA</text>
<text x="23.1" y="64.5">SCL</text>
<text x="25.7" y="67">s1</text>
<text x="25.7" y="69.6">s2</text>
<text x="185.4" y="70.8">SDA</text>
<text x="229.9" y="69.6">SDA</text>
<text x="25.7" y="74.6">s4</text>
<text x="25.7" y="77.2">s5</text>
<text x="25.7" y="72.1">s3</text>
<text x="185.4" y="73.4">SCL</text>
<text x="230.1" y="74.6">SCL</text>
<text x="25.7" y="79.7">s6</text>
<text x="25.7" y="82.3">s7</text>
<text x="10.3" y="85.9">B</text>
<text x="24.7" y="89.9">s10</text>
<text x="25.7" y="87.3">s9</text>
<text x="25.7" y="84.8">s8</text>
<text x="285.3" y="85.9">B</text>
<text x="128.3" y="102.6">vin</text>
<text x="137.4" y="112.7">SCL</text>
<text x="118.1" y="116.5">vin</text>
<text x="137.2" y="115.3">SDA</text>
<text x="10.3" y="135.9">C</text>
<text x="285.3" y="135.9">C</text>
<text x="158.7" y="159.7">s2</text>
<text x="158.7" y="157.2">s1</text>
<text x="158.7" y="167.3">s5</text>
<text x="158.7" y="164.8">s4</text>
<text x="158.7" y="162.3">s3</text>
<text x="158.7" y="169.9">s6</text>
<text x="158.7" y="172.4">s7</text>
<text x="158.7" y="175">s8</text>
<text x="158.7" y="177.5">s9</text>
<text x="10.3" y="185.9">D</text>
<text x="158.7" y="180">s10</text>
<text x="285.3" y="185.9">D</text>
<text x="35" y="199.9">1</text>
<text x="85" y="199.9">2</text>
<text x="135" y="199.9">3</text>
<text x="185" y="199.9">4</text>
<text x="235" y="199.9">5</text>
<text x="285" y="199.9">6</text>
</g>
<g font-size="1.8" fill="#006464">
<text x="79" y="29.7">J1</text>
<text x="131.6" y="25.7">+3V3</text>
<text x="69.9" y="32">Conn_02x08_Odd_Even</text>
<text x="128.5" y="34">Q1</text>
<text x="142.7" y="35.2">500</text>
<text x="124.2" y="36.3">2N2222</text>
<text x="133.1" y="41.4" transform="rotate(-90 133.1 41.4)">+</text>
<text x="142.5" y="37.7">R11</text>
<text x="137.5" y="45.4">M6</text>
<text x="137.8" y="47.7">vibrator</text>
<text x="160.8" y="47.9">Buzzer</text>
<text x="162" y="45.6">BZ1</text>
<text x="16.8" y="50.4">Conn_01x16_Male</text>
<text x="67.5" y="53">+3.3V</text>
<text x="133.1" y="51.3" transform="rotate(-90 133.1 51.3)">-</text>
<text x="206.3" y="49.8">+3.3V</text>
<text x="131.5" y="57.3">GND</text>
<text x="164.5" y="59.9">GND</text>
<text x="78.2" y="61.2">GND</text>
<text x="133.1" y="64.4">EN(RESET)</text>
<text x="150.7" y="64.4">D23(GPIO23)</text>
<text x="208.9" y="64.8" transform="rotate(-90 208.9 64.8)">VDDIO</text>
<text x="214" y="62.9" transform="rotate(-90 214 62.9)">VDD</text>
<text x="250.8" y="64.8" transform="rotate(-90 250.8 64.8)">VDDIO</text>
<text x="255.9" y="62.9" transform="rotate(-90 255.9 62.9)">VDD</text>
<text x="133.1" y="66.9">D36(GPIO36)</text>
<text x="133.1" y="69.5">D39(GPIO39)</text>
<text x="150.7" y="66.9">D22(GPIO22)</text>
<text x="152.7" y="69.5">TX(GPIO1)</text>
<text x="198.6" y="69.5">SDA/MOSI</text>
<text x="220.2" y="69.5">INT</text>
<text x="240.5" y="69.5">SDA/MOSI</text>
<text x="262.1" y="69.5">INT</text>
<text x="133.1" y="72">D34(GPIO34)</text>
<text x="133.1" y="74.5">D35(GPIO35)</text>
<text x="133.1" y="77.1">D32(GPIO32)</text>
<text x="150.7" y="77.1">D19(GPIO19)</text>
<text x="150.7" y="74.5">D21(GPIO21)</text>
<text x="152.5" y="72">RX(GPIO3)</text>
<text x="198.6" y="77.1">~{CS}</text>
<text x="198.6" y="74.5">SCL/SCLK</text>
<text x="198.6" y="72">AD0/MISO</text>
<text x="214.6" y="74.5">AUX_SDA</text>
<text x="214.8" y="77.1">AUX_SCL</text>
<text x="240.5" y="77.1">~{CS}</text>
<text x="240.5" y="74.5">SCL/SCLK</text>
<text x="240.5" y="72">AD0/MISO</text>
<text x="256.5" y="74.5">AUX_SDA</text>
<text x="256.7" y="77.1">AUX_SCL</text>
<text x="133.1" y="79.6">D33(GPIO33)</text>
<text x="133.1" y="82.2">D25(GPIO25)</text>
<text x="150.7" y="79.6">D18(GPIO18)</text>
<text x="152.7" y="82.2">D5(GPIO5)</text>
<text x="198.6" y="82.2">FSYNC</text>
<text x="215.4" y="82.2">REGOUT</text>
<text x="240.5" y="82.2">FSYNC</text>
<text x="257.4" y="82.2">REGOUT</text>
<text x="133.1" y="87.2">D27(GPIO27)</text>
<text x="133.1" y="89.8">D14(GPIO14)</text>
<text x="133.1" y="84.7">D26(GPIO26)</text>
<text x="150.7" y="87.2">D16(GPIO16)</text>
<text x="150.7" y="84.7">D17(GPIO17)</text>
<text x="152.7" y="89.8">D4(GPIO4)</text>
<text x="211.6" y="84.7">RESV_VDDIO</text>
<text x="213.3" y="87.2">RESV_GND</text>
<text x="253.5" y="84.7">RESV_VDDIO</text>
<text x="255.2" y="87.2">RESV_GND</text>
<text x="133.1" y="92.3">D12(GPIO12)</text>
<text x="133.1" y="94.9">D13(GPIO13)</text>
<text x="150.7" y="94.9">D15(GPIO15)</text>
<text x="152.7" y="92.3">D2(GPIO2)</text>
<text x="211.5" y="93.7" transform="rotate(-90 211.5 93.7)">GND</text>
<text x="253.4" y="93.7" transform="rotate(-90 253.4 93.7)">GND</text>
<text x="133.1" y="97.4">GND</text>
<text x="133.1" y="99.9">VIN</text>
<text x="157.6" y="97.4">GND</text>
<text x="157.9" y="99.9">3.3V</text>
<text x="37.5" y="102.8" transform="rotate(-90 37.5 102.8)">10k</text>
<text x="40" y="102.6" transform="rotate(-90 40 102.6)">10k</text>
<text x="42.5" y="102.6" transform="rotate(-90 42.5 102.6)">10k</text>
<text x="45.1" y="102.6" transform="rotate(-90 45.1 102.6)">10k</text>
<text x="47.6" y="102.6" transform="rotate(-90 47.6 102.6)">10k</text>
<text x="50.2" y="102.6" transform="rotate(-90 50.2 102.6)">10k</text>
<text x="52.7" y="102.6" transform="rotate(-90 52.7 102.6)">10k</text>
<text x="55.2" y="102.6" transform="rotate(-90 55.2 102.6)">10k</text>
<text x="57.8" y="102.6" transform="rotate(-90 57.8 102.6)">10k</text>
<text x="60.3" y="102.6" transform="rotate(-90 60.3 102.6)">10k</text>
<text x="121.4" y="106.9">GND</text>
<text x="164.4" y="103.2">+3.3V</text>
<text x="173.3" y="105">GND</text>
<text x="206.6" y="104.5">MPU-9250</text>
<text x="209.7" y="102.2">U6</text>
<text x="248.5" y="104.5">MPU-9250</text>
<text x="251.6" y="102.2">U7</text>
<text x="37.5" y="108" transform="rotate(-90 37.5 108)">R1</text>
<text x="40" y="108.1" transform="rotate(-90 40 108.1)">R2</text>
<text x="42.5" y="108.1" transform="rotate(-90 42.5 108.1)">R3</text>
<text x="43.4" y="113.9">+3.3V</text>
<text x="45.1" y="108.1" transform="rotate(-90 45.1 108.1)">R4</text>
<text x="47.6" y="108.1" transform="rotate(-90 47.6 108.1)">R5</text>
<text x="50.2" y="108.1" transform="rotate(-90 50.2 108.1)">R6</text>
<text x="52.7" y="108.1" transform="rotate(-90 52.7 108.1)">R7</text>
<text x="55.2" y="108.1" transform="rotate(-90 55.2 108.1)">R8</text>
<text x="57.8" y="108.1" transform="rotate(-90 57.8 108.1)">R9</text>
<text x="60.3" y="109.2" transform="rotate(-90 60.3 109.2)">R10</text>
<text x="61.4" y="110.7">GND</text>
<text x="97.4" y="112.1">+3V3</text>
<text x="103.1" y="112.6">J3</text>
<text x="114.5" y="112.6">J4</text>
<text x="130.1" y="113.3">+3.3V</text>
<text x="52.4" y="115.2">D21</text>
<text x="81.9" y="118.9">CP</text>
<text x="81.9" y="116.6">C2</text>
<text x="92" y="118.9">CP</text>
<text x="92.1" y="116.6">C1</text>
<text x="149.5" y="115.4">J6</text>
<text x="150" y="117.7">Conn_01x04</text>
<text x="44.7" y="122.8">DIN</text>
<text x="49.3" y="122.8">DOUT</text>
<text x="50.2" y="121.1" transform="rotate(-90 50.2 121.1)">VDD</text>
<text x="98.4" y="122.8">Conn_01x02</text>
<text x="113.7" y="122.8">Conn_01x02</text>
<text x="126.4" y="124.7">GND</text>
<text x="140.4" y="124.7">GND</text>
<text x="50.2" y="127" transform="rotate(-90 50.2 127)">GND</text>
<text x="51.2" y="129.2">NeoPixel_THT</text>
<text x="68" y="128.5">GND</text>
<text x="151" y="137.5">+3.3V</text>
<text x="21.9" y="144.4">R16</text>
<text x="22" y="146.9">220</text>
<text x="49.8" y="144.4">R15</text>
<text x="50" y="146.9">220</text>
<text x="77.7" y="144.4">R14</text>
<text x="77.9" y="146.9">220</text>
<text x="105.7" y="144.4">R13</text>
<text x="105.9" y="146.9">220</text>
<text x="133.6" y="144.4">R12</text>
<text x="133.8" y="146.9">220</text>
<text x="118.4" y="155.8">D16</text>
<text x="134.9" y="153.3">D18</text>
<text x="143.8" y="155.8">D19</text>
<text x="147.6" y="150.7">D20</text>
<text x="90.4" y="160.9">D12</text>
<text x="106.9" y="158.4">D14</text>
<text x="115.9" y="160.9">D15</text>
<text x="133.7" y="157.1">D17</text>
<text x="64.9" y="166">D8</text>
<text x="77.7" y="167.3">D9</text>
<text x="80.3" y="163.4">D10</text>
<text x="86.7" y="166">D11</text>
<text x="105.7" y="162.2">D13</text>
<text x="25.5" y="173.6">D2</text>
<text x="38.2" y="171.1">D4</text>
<text x="49.7" y="172.3">D5</text>
<text x="53.4" y="168.5">D6</text>
<text x="58.6" y="171.1">D7</text>
<text x="21.8" y="177.4">D1</text>
<text x="30.7" y="176.1">D3</text>
<text x="25.6" y="185">TP2</text>
<text x="13.4" y="186.9">GND</text>
</g>
<g font-size="1.8" fill="#a90000">
<text x="75.1" y="34.3">1</text>
<text x="84" y="34.3">2</text>
<text x="134.9" y="31.2" transform="rotate(-90 134.9 31.2)">1</text>
<text x="75.1" y="36.8">3</text>
<text x="75.1" y="39.4">5</text>
<text x="75.1" y="41.9">7</text>
<text x="84" y="36.8">4</text>
<text x="84" y="39.4">6</text>
<text x="84" y="41.9">8</text>
<text x="134.9" y="41.4" transform="rotate(-90 134.9 41.4)">1</text>
<text x="134.9" y="38.8" transform="rotate(-90 134.9 38.8)">3</text>
<text x="137.6" y="36.1">2</text>
<text x="74.6" y="47">11</text>
<text x="75.1" y="44.4">9</text>
<text x="83.5" y="44.4">10</text>
<text x="83.5" y="47">12</text>
<text x="74.6" y="49.5">13</text>
<text x="74.6" y="52.1">15</text>
<text x="83.5" y="49.5">14</text>
<text x="83.5" y="52.1">16</text>
<text x="134.9" y="51.5" transform="rotate(-90 134.9 51.5)">2</text>
<text x="164.6" y="49.5">1</text>
<text x="31.9" y="55.9">1</text>
<text x="31.9" y="58.4">2</text>
<text x="164.6" y="54.6">2</text>
<text x="208" y="56.6" transform="rotate(-90 208 56.6)">8</text>
<text x="213.1" y="57.1" transform="rotate(-90 213.1 57.1)">13</text>
<text x="249.9" y="56.6" transform="rotate(-90 249.9 56.6)">8</text>
<text x="255" y="57.1" transform="rotate(-90 255 57.1)">13</text>
<text x="31.9" y="61">3</text>
<text x="31.9" y="63.5">4</text>
<text x="129" y="63.5">1</text>
<text x="164.1" y="63.5">30</text>
<text x="31.9" y="66">5</text>
<text x="31.9" y="68.6">6</text>
<text x="31.9" y="71.1">7</text>
<text x="129" y="66">2</text>
<text x="129" y="68.6">3</text>
<text x="129" y="71.1">4</text>
<text x="164.1" y="71.1">27</text>
<text x="164.1" y="68.6">28</text>
<text x="164.1" y="66">29</text>
<text x="194.6" y="68.6">24</text>
<text x="195.1" y="71.1">9</text>
<text x="225.1" y="68.6">12</text>
<text x="236.5" y="68.6">24</text>
<text x="237" y="71.1">9</text>
<text x="267" y="68.6">12</text>
<text x="31.9" y="73.7">8</text>
<text x="31.9" y="76.2">9</text>
<text x="129" y="73.7">5</text>
<text x="129" y="76.2">6</text>
<text x="164.1" y="76.2">25</text>
<text x="164.1" y="73.7">26</text>
<text x="194.6" y="76.2">22</text>
<text x="194.6" y="73.7">23</text>
<text x="225.1" y="73.7">21</text>
<text x="225.6" y="76.2">7</text>
<text x="236.5" y="76.2">22</text>
<text x="236.5" y="73.7">23</text>
<text x="267" y="73.7">21</text>
<text x="267.5" y="76.2">7</text>
<text x="31.4" y="78.7">10</text>
<text x="31.4" y="81.3">11</text>
<text x="31.4" y="83.8">12</text>
<text x="129" y="78.7">7</text>
<text x="129" y="81.3">8</text>
<text x="129" y="83.8">9</text>
<text x="164.1" y="83.8">22</text>
<text x="164.1" y="81.3">23</text>
<text x="164.1" y="78.7">24</text>
<text x="194.6" y="81.3">11</text>
<text x="225.1" y="81.3">10</text>
<text x="225.6" y="83.8">1</text>
<text x="236.5" y="81.3">11</text>
<text x="267" y="81.3">10</text>
<text x="267.5" y="83.8">1</text>
<text x="31.4" y="86.4">13</text>
<text x="31.4" y="88.9">14</text>
<text x="128.6" y="86.4">10</text>
<text x="128.6" y="88.9">11</text>
<text x="164.1" y="88.9">20</text>
<text x="164.1" y="86.4">21</text>
<text x="225.1" y="86.4">20</text>
<text x="267" y="86.4">20</text>
<text x="31.4" y="91.4">15</text>
<text x="31.4" y="94">16</text>
<text x="128.6" y="91.4">12</text>
<text x="128.6" y="94">13</text>
<text x="164.1" y="94">18</text>
<text x="164.1" y="91.4">19</text>
<text x="128.6" y="96.5">14</text>
<text x="128.6" y="99.1">15</text>
<text x="164.1" y="99.1">16</text>
<text x="164.1" y="96.5">17</text>
<text x="210.6" y="97.8" transform="rotate(-90 210.6 97.8)">18</text>
<text x="252.5" y="97.8" transform="rotate(-90 252.5 97.8)">18</text>
<text x="143.7" y="111.8">1</text>
<text x="49.3" y="116.3" transform="rotate(-90 49.3 116.3)">3</text>
<text x="100.5" y="115.6">1</text>
<text x="100.5" y="118.1">2</text>
<text x="110.6" y="115.6">1</text>
<text x="110.6" y="118.1">2</text>
<text x="143.7" y="114.3">2</text>
<text x="143.7" y="116.8">3</text>
<text x="143.7" y="119.4">4</text>
<text x="42.7" y="121.9">4</text>
<text x="55.4" y="121.9">1</text>
<text x="49.3" y="129" transform="rotate(-90 49.3 129)">2</text>
</g>
<text font-size="1.8" fill="#0000c2" x="24.1" y="186.7">test point</text>
<text font-size="1.1" fill="#840000" x="50.6" y="126.7">RGB</text>
</svg>
